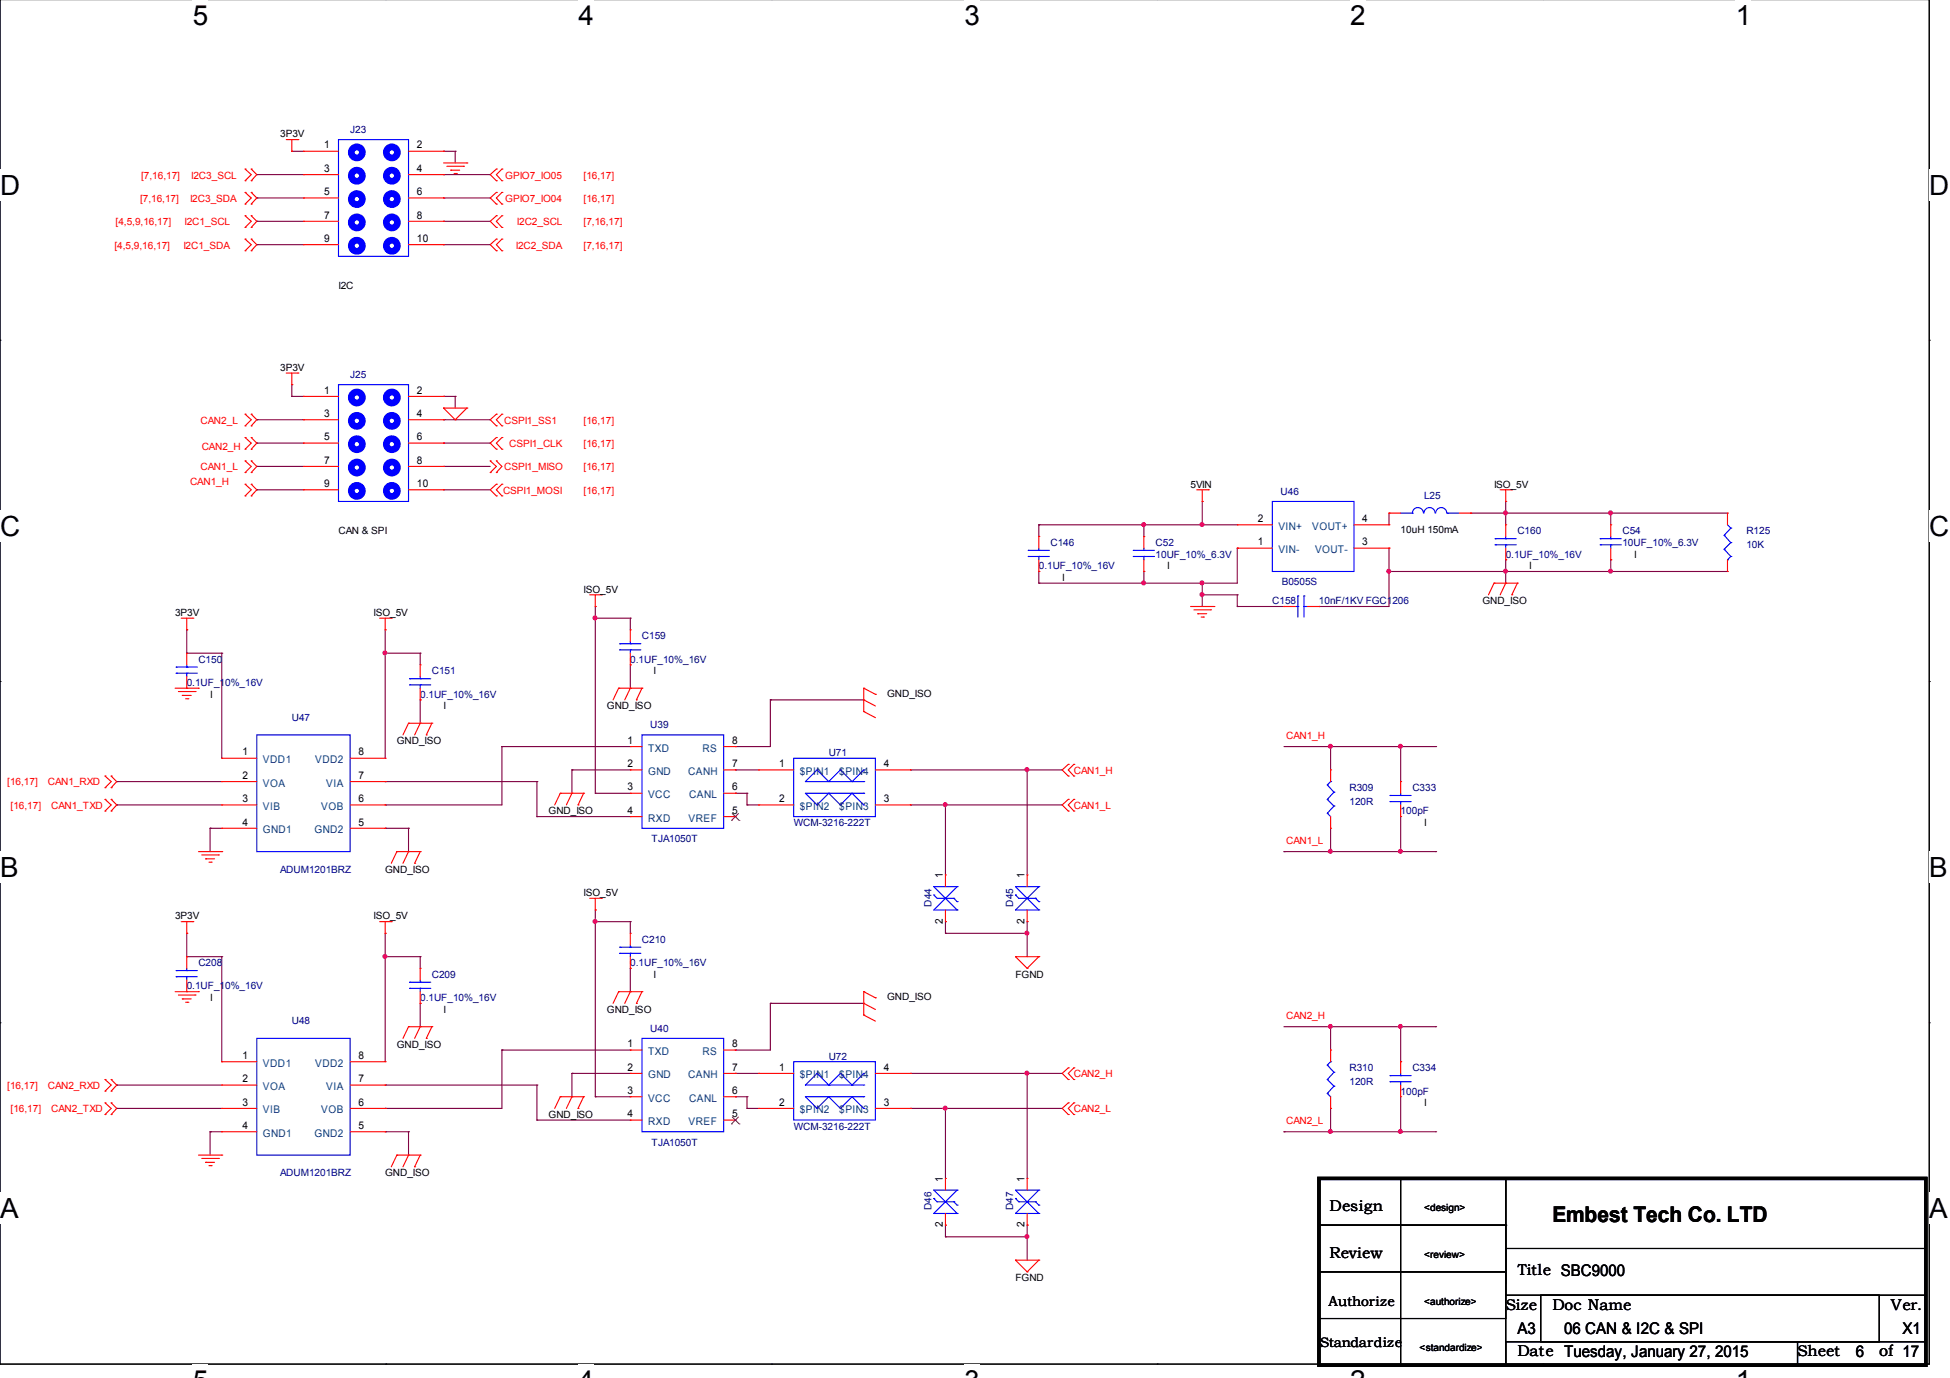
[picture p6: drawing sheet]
<svg xmlns="http://www.w3.org/2000/svg" width="297mm" height="210mm" viewBox="0 0 297 210" stroke-linecap="round" stroke-linejoin="round" font-family="sans-serif">
<path d="M0 -.1v207.9h293.9v-207.9" fill="none" stroke="#000" stroke-width=".17"/>
<g fill="#fff">
<path d="M29.4 -.1h2.3v4.8h-2.3z"/>
<path d="M29.4 207.8h2.3v2.2h-2.3z"/>
</g>
<path d="M58.8 207.8h.1" fill="none" stroke="#000" stroke-width=".17"/>
<g fill="#fff">
<path d="M88.1 -.1h2.3v4.8h-2.3z"/>
<path d="M88.1 207.8h2.3v2.2h-2.3z"/>
</g>
<path d="M117.5 207.8h.1" fill="none" stroke="#000" stroke-width=".17"/>
<g fill="#fff">
<path d="M146.9 -.1h2.3v4.8h-2.3z"/>
<path d="M146.9 207.8h2.3v2.2h-2.3z"/>
</g>
<path d="M176.3 207.8h.1" fill="none" stroke="#000" stroke-width=".17"/>
<g fill="#fff">
<path d="M205.7 -.1h2.2v4.8h-2.2z"/>
<path d="M205.7 207.8h2.2v2.2h-2.2z"/>
</g>
<path d="M235 207.8h.1" fill="none" stroke="#000" stroke-width=".17"/>
<g fill="#fff">
<path d="M264.4 -.1h2.3v4.8h-2.3z"/>
<path d="M264.4 207.8h2.3v2.2h-2.3z"/>
<path d="M0 25.8h3v4.8h-3z"/>
<path d="M293.9 25.8h2.9v4.8h-2.9z"/>
<path d="M0 77.7h3v4.8h-3z"/>
<path d="M293.9 77.7h2.9v4.8h-2.9z"/>
</g>
<path d="M0 51.8h.1M293.9 51.8h.1" fill="none" stroke="#000" stroke-width=".17"/>
<g fill="#fff">
<path d="M0 129.7h2.7v4.8h-2.7z"/>
<path d="M293.9 129.7h2.7v4.8h-2.7z"/>
</g>
<path d="M0 103.8h.1M293.9 103.8h.1" fill="none" stroke="#000" stroke-width=".17"/>
<g fill="#fff">
<path d="M0 181.7h2.7v4.8h-2.7z"/>
<path d="M293.9 181.7h2.7v4.8h-2.7z"/>
</g>
<path d="M0 155.8h.1M293.9 155.8h.1M200.9 179.5h28.5v7.1h-28.5zM213.4 179.5h16v28.5h-16zM200.9 186.6h28.5v7.1h-28.5zM200.9 193.7h28.5v7.1h-28.5zM229.4 190.2h64v7.1h-64zM229.4 186.6h.1M229.4 186.6v8.9M234.7 197.3h51.6v7.1h-51.6zM229.4 204.4h44.4v3.6h-44.4zM273.8 204.4h19.6v3.6h-19.6z" fill="none" stroke="#000" stroke-width=".17"/>
<g fill="none" stroke="#800040" stroke-width=".17">
<path d="M39.1 33.7h.1M39.1 37.3h.1M39.1 30.2h.1M39.1 26.6h.1M39.1 30.2h7.1M39.1 26.6h7.1M39.1 37.3h7.1M39.1 33.7h7.1M44.4 23h.1M44.4 23h1.8M67.6 30.2h.1M67.6 26.6h.1"/>
<path d="M67.6 37.3h.1M67.6 33.7h.1M67.6 23h.1M67.6 30.2h7.1M67.6 26.6h7.1M67.6 37.3h7.1M67.6 33.7h7.1M67.6 23h1.7M69.3 23h.1M69.3 23v1.8M44.4 58.6h.1M44.4 58.6v1.8"/>
<path d="M39.1 74.6h.1M39.1 63.9h.1M39.1 71h.1M39.1 67.5h.1M39.1 74.6h7.1M39.1 63.9h7.1M39.1 71h7.1M39.1 67.5h7.1M44.4 60.4h.1M44.4 60.4h1.8M67.6 60.4h.1M67.6 71h.1"/>
<path d="M67.6 67.5h.1M67.6 74.6h.1M67.6 63.9h.1M67.6 60.4h1.7M67.6 74.6h7.1M67.6 63.9h7.1M67.6 71h7.1M67.6 67.5h7.1M69.3 60.4h.1M69.3 60.4v1.8M158.2 79.9h.1M158.2 79.9v1.8"/>
<path d="M158.2 79.9h30.3M174.2 79.9h.1M174.2 79.9v1.8M183.1 76.4h.1M183.1 79.9h.1M183.1 76.4v3.5M211.6 78.2h.1M211.6 78.2v1.7M224 78.2h.1M224 78.2h39.1M229.4 78.2h.1M229.4 76.4h.1"/>
<path d="M229.4 76.4v3.5M245.4 78.2h.1M245.4 78.2v1.7M28.4 95.9h.1M28.4 99.5h.1M28.4 95.9v3.6M28.4 99.5h5.4M33.8 99.5h.1M33.8 99.5v16M58.7 95.9h.1M58.7 99.5h.1M58.7 95.9v19.6"/>
<path d="M58.7 99.5h5.3M64 99.5h.1M64 99.5v1.8M90.7 92.4h.1M90.7 94.2h.1M90.7 92.4v28.4M90.7 94.2h5.3M96 94.2h.1M96 94.2v1.7M158.2 88.8h.1M158.2 87.1h.1M158.2 87.1v1.7"/>
<path d="M174.2 88.8h.1M174.2 87.1h.1M174.2 87.1v1.7M183.1 90.6h.1M183.1 88.8h.1M183.1 88.8v3.6M183.1 90.6h5.4M188.5 92.4h.1M188.5 83.5h.1M188.5 90.6h.1M188.5 83.5v5.3h-30.3M188.5 92.4h7.1"/>
<path d="M188.5 90.6v1.8M200.9 92.4h.1M211.6 83.5h.1M211.6 87.1h.1M211.6 83.5v8.9h-10.7M211.6 87.1h51.5M229.4 87.1h.1M229.4 85.3h.1M229.4 85.3v3.5M245.4 85.3h.1M245.4 87.1h.1M245.4 85.3v1.8"/>
<path d="M17.8 119.1h.1M17.8 119.1h16M58.7 119.1h.1M58.7 119.1h23.1M64 106.6h.1M64 106.6v3.6M76.5 113.7h.1M76.5 113.7v8.9h-17.8M76.5 113.7h19.5M81.8 119.1h.1M81.8 119.1v5.3M87.1 117.3h.1"/>
<path d="M87.1 117.3h8.9M87.1 117.3v3.5M96 101.3h.1M96 101.3v3.5M112 113.7h.1M112 117.3h.1M112 117.3h3.6M117.3 106.6h.1M117.3 106.6v7.1h-5.3M117.3 106.6h14.3M138.7 117.3h.1M138.7 117.3h23.1"/>
<path d="M156.5 117.3h.1M156.5 117.3v16M195.6 113.7h23.1M202.7 113.7h.1M202.7 113.7v3.6M213.4 113.7h.1M213.4 113.7v5.4M218.7 113.7h.1M17.8 122.6h.1M17.8 122.6h16M32 126.2h.1M32 126.2h1.8"/>
<path d="M32 126.2v3.5M58.7 126.2h.1M58.7 122.6h.1M58.7 126.2h3.5M62.2 126.2h.1M62.2 126.2v3.5M81.8 124.4h.1M81.8 124.4h14.2M90.7 120.8h.1M90.7 138.6h.1M90.7 138.6v28.5M90.7 120.8h5.3"/>
<path d="M112 120.8h.1M112 120.8h1.8M113.8 122.6h.1M113.8 120.8h.1M113.8 122.6h1.8M113.8 120.8v1.8M138.7 122.6h.1M138.7 122.6h23.1M144 122.6h.1M144 122.6v10.7M195.6 129.7h.1M195.6 129.7h23.1"/>
<path d="M202.7 129.7h.1M202.7 126.2v3.5M213.4 129.7h.1M213.4 124.4v5.3M218.7 129.7h.1M28.4 142.2h.1M28.4 145.7h.1M28.4 142.2v3.5M28.4 145.7h5.4M33.8 145.7h.1M33.8 145.7v16M58.7 142.2h.1"/>
<path d="M58.7 145.7h.1M58.7 142.2v19.5M58.7 145.7h5.3M64 152.8h.1M64 145.7h.1M64 145.7v1.8M64 152.8v3.6M76.5 159.9h.1M76.5 159.9v8.9h-17.8M76.5 159.9h19.5M90.7 140.4h.1M90.7 140.4h5.3"/>
<path d="M96 147.5h.1M96 140.4h.1M96 140.4v1.8M96 147.5v3.6M112 159.9h.1M117.3 152.8h.1M117.3 152.8v7.1h-5.3M117.3 152.8h14.3M144 140.4h.1M144 142.2h.1M144 140.4v1.8M144 142.2h12.5"/>
<path d="M156.5 142.2h.1M156.5 140.4h.1M156.5 140.4v5.3M195.6 156.4h23.1M202.7 156.4h.1M202.7 156.4v3.5M213.4 156.4h.1M213.4 156.4v5.3M218.7 156.4h.1M17.8 165.3h.1M17.8 168.8h.1M17.8 165.3h16"/>
<path d="M17.8 168.8h16M32 172.4h.1M32 172.4v3.6M32 172.4h1.8M58.7 165.3h.1M58.7 172.4h.1M58.7 168.8h.1M58.7 165.3h23.1M58.7 172.4h3.5M62.2 172.4h.1M62.2 172.4v3.6M81.8 165.3h.1"/>
<path d="M81.8 170.6h.1M81.8 165.3v5.3M81.8 170.6h14.2M87.1 163.5h.1M87.1 163.5v3.6M87.1 163.5h8.9M90.7 167.1h.1M90.7 167.1h5.3M112 163.5h.1M112 167.1h.1M112 163.5h3.6M112 167.1h1.8"/>
<path d="M113.8 168.8h.1M113.8 167.1h.1M113.8 167.1v1.7M113.8 168.8h1.8M138.7 163.5h.1M138.7 168.8h.1M138.7 163.5h23.1M138.7 168.8h23.1M144 168.8h.1M144 168.8v10.7M156.5 163.5h.1M156.5 163.5v16"/>
<path d="M195.6 172.4h.1M195.6 172.4h23.1M202.7 172.4h.1M202.7 168.8v3.6M213.4 172.4h.1M213.4 161.7h.1M213.4 167.1v5.3M218.7 172.4h.1M144 186.6h.1M144 188.4h.1M144 186.6v1.8M144 188.4h12.5"/>
<path d="M156.5 188.4h.1M156.5 186.6h.1M156.5 186.6v5.4"/>
</g>
<g fill="#f0f" stroke="#f0f" stroke-width=".17">
<circle cx="174.2" cy="88.8" r=".3"/>
<circle cx="174.2" cy="79.9" r=".3"/>
<circle cx="183.1" cy="88.8" r=".3"/>
<circle cx="229.3" cy="87" r=".3"/>
<circle cx="211.5" cy="87" r=".3"/>
<circle cx="156.4" cy="117.2" r=".3"/>
<circle cx="58.6" cy="99.5" r=".3"/>
<circle cx="90.6" cy="94.1" r=".3"/>
<circle cx="144" cy="122.6" r=".3"/>
<circle cx="156.4" cy="142.1" r=".3"/>
<circle cx="183.1" cy="79.9" r=".3"/>
<circle cx="245.3" cy="78.1" r=".3"/>
<circle cx="183.1" cy="90.6" r=".3"/>
<circle cx="245.3" cy="87" r=".3"/>
<circle cx="156.4" cy="163.5" r=".3"/>
<circle cx="58.6" cy="145.7" r=".3"/>
<circle cx="90.6" cy="140.3" r=".3"/>
<circle cx="144" cy="168.8" r=".3"/>
<circle cx="156.4" cy="188.4" r=".3"/>
<circle cx="229.3" cy="78.1" r=".3"/>
<circle cx="202.7" cy="113.7" r=".3"/>
<circle cx="202.7" cy="129.7" r=".3"/>
<circle cx="213.3" cy="129.7" r=".3"/>
<circle cx="213.3" cy="113.7" r=".3"/>
<circle cx="213.3" cy="172.4" r=".3"/>
<circle cx="202.7" cy="156.4" r=".3"/>
<circle cx="202.7" cy="172.4" r=".3"/>
<circle cx="213.3" cy="156.4" r=".3"/>
</g>
<g fill="none" stroke="#f00" stroke-width=".17">
<path d="M37.3 34.6h.1M37.3 32.9h.1M37.3 38.2h.1M37.3 36.4h.1M37.3 31.1h.1M37.3 29.3h.1M37.3 27.5h.1M37.3 25.8h.1M37.3 32.9l1 .8-1 .9M37.3 36.4l1 .9-1 .9M37.3 29.3l1 .9-1 .9M37.3 25.8l1 .8-1 .9"/>
<path d="M38.3 32.9h.1M38.3 34.6h.1M38.3 36.4h.1M38.3 38.2h.1M38.3 29.3h.1M38.3 31.1h.1M38.3 25.8h.1M38.3 27.5h.1M38.3 32.9l.8 .8-.8 .9M38.3 36.4l.8 .9-.8 .9M38.3 29.3l.8 .9-.8 .9M38.3 25.8l.8 .8-.8 .9"/>
<path d="M43.6 21.3h1.8M44.4 23h.1M44.4 21.3v1.7M45.4 21.3h.1M46.2 23h.1M46.2 26.6h.1M46.2 30.2h.1M46.2 33.7h.1M46.2 37.3h.1M46.2 23h5.4M46.2 26.6h5.4M46.2 30.2h5.4"/>
<path d="M46.2 33.7h5.4M46.2 37.3h5.4M62.2 23h5.4M62.2 26.6h5.4M62.2 30.2h5.4M62.2 33.7h5.4M62.2 37.3h5.4M67.6 23h.1M67.6 26.6h.1M67.6 30.2h.1M67.6 33.7h.1M67.6 37.3h.1"/>
<path d="M67.6 24.8h3.5M68.1 25.3h2.5M68.7 25.9h.1M68.7 25.9h1.3M69.2 26.4h.3M69.5 26.4h.1M70.6 25.3h.1M71.1 24.8h.1M75.6 29.3h.1M75.6 31.1h.1M75.6 25.8h.1M75.6 27.5h.1"/>
<path d="M75.6 36.4h.1M75.6 38.2h.1M75.6 32.9h.1M75.6 34.6h.1M75.6 29.3l-.9 .9 .9 .9M75.6 25.8l-.9 .8 .9 .9M75.6 36.4l-.9 .9 .9 .9M75.6 32.9l-.9 .8 .9 .9M76.5 31.1h.1M76.5 29.3h.1M76.5 27.5h.1M76.5 25.8h.1"/>
<path d="M76.5 38.2h.1M76.5 36.4h.1M76.5 34.6h.1M76.5 32.9h.1M76.5 29.3l-.9 .9 .9 .9M76.5 25.8l-.9 .8 .9 .9M76.5 36.4l-.9 .9 .9 .9M76.5 32.9l-.9 .8 .9 .9M43.6 56.8h1.8M44.4 58.6h.1M44.4 56.8v1.8M45.4 56.8h.1"/>
<path d="M37.3 75.5h.1M37.3 73.8h.1M37.3 64.9h.1M37.3 63.1h.1M37.3 72h.1M37.3 70.2h.1M37.3 68.4h.1M37.3 66.6h.1M37.3 66.6l1 .9-1 .9M37.3 63.1l1 .8-1 1M37.3 73.8l1 .8-1 .9M37.3 70.2l1 .8-1 1"/>
<path d="M38.3 73.8h.1M38.3 75.5h.1M38.3 63.1h.1M38.3 64.9h.1M38.3 70.2h.1M38.3 72h.1M38.3 66.6h.1M38.3 68.4h.1M38.3 73.8l.8 .8-.8 .9M38.3 63.1l.8 .8-.8 1M38.3 70.2l.8 .8-.8 1M38.3 66.6l.8 .9-.8 .9"/>
<path d="M46.2 60.4h.1M46.2 63.9h.1M46.2 67.5h.1M46.2 71h.1M46.2 74.6h.1M46.2 74.6h5.4M46.2 60.4h5.4M46.2 63.9h5.4M46.2 67.5h5.4M46.2 71h5.4M62.2 74.6h5.4M62.2 60.4h5.4"/>
<path d="M62.2 63.9h5.4M62.2 67.5h5.4M62.2 71h5.4M67.6 62.2h.1M67.6 60.4h.1M67.6 63.9h.1M67.6 67.5h.1M67.6 71h.1M67.6 74.6h.1M67.6 62.2h3.5M67.6 62.2l1.7 1.7M69.3 63.9h.1"/>
<path d="M71.1 62.2h.1M71.1 62.2l-1.8 1.7M74.7 70.2h.1M74.7 72h.1M74.7 70.2l.9 .8-.9 1M75.6 70.2h.1M75.6 72h.1M75.6 73.8h.1M75.6 75.5h.1M75.6 66.6h.1M75.6 68.4h.1M75.6 63.1h.1"/>
<path d="M75.6 64.9h.1M75.6 70.2l.9 .8-.9 1M75.6 73.8l-.9 .8 .9 .9M75.6 66.6l-.9 .9 .9 .9M75.6 63.1l-.9 .8 .9 1M76.5 75.5h.1M76.5 73.8h.1M76.5 68.4h.1M76.5 66.6h.1M76.5 64.9h.1M76.5 63.1h.1M76.5 63.1l-.9 .8 .9 1"/>
<path d="M76.5 73.8l-.9 .8 .9 .9M76.5 66.6l-.9 .9 .9 .9M182.3 74.6h1.8M183.1 76.4h.1M183.1 74.6v1.8M184.1 74.6h.1M188.5 79.9h.1M188.5 79.9h5.3M206.2 79.9h5.4M211.6 79.9h.1M211.6 78.2h.1M211.6 78.2h1.8"/>
<path d="M222.2 78.2h1.8M224 78.2h.1M228.5 74.6h1.8M229.4 76.4h.1M229.4 79.9h.1M229.4 74.6v1.8M229.4 79.9v1.8M230.3 74.6h.1M245.4 79.9h.1M245.4 79.9v1.8M263.1 78.2h.1M263.1 78.2v1.7"/>
<path d="M27.6 94.2h1.8M28.4 95.9h.1M28.4 99.5h.1M28.4 94.2v1.7M28.4 99.5v1.8M29.4 94.2h.1M57.8 94.2h1.8M58.7 95.9h.1M58.7 94.2v1.7M59.6 94.2h.1M89.8 90.6h1.8M90.7 92.4h.1"/>
<path d="M90.7 90.6v1.8M91.6 90.6h.1M96 95.9h.1M96 95.9v1.8M96 99.5v1.8M158.2 81.7h.1M158.2 87.1h.1M158.2 81.7v1.8M158.2 85.3v1.8M174.2 81.7h.1M174.2 87.1h.1M174.2 81.7v1.8"/>
<path d="M174.2 85.3v1.8M181.4 92.4h3.5M181.9 92.9h2.5M182.5 93.5h.1M182.5 93.5h1.3M183 94h.3M183.3 94h.1M184.4 92.9h.1M184.9 92.4h.1M188.5 83.5h.1M188.5 83.5h5.3M195.6 92.4h.1"/>
<path d="M195.6 92.4h1.8M199.1 92.4h1.8M200.9 92.4h.1M206.2 83.5h5.4M211.6 83.5h.1M227.6 88.8h.1M227.6 88.8l-.9 1.8M227.6 88.8h3.5M229.4 88.8h.1M229.4 85.3h.1M229.4 88.8l-.9 1.8M229.4 83.5v1.8"/>
<path d="M230.3 90.6h.1M231.1 88.8h.1M231.1 88.8l-.8 1.8M245.4 85.3h.1M245.4 83.5v1.8M263.1 87.1h.1M263.1 85.3v1.8M16 120h.1M16 118.2h.1M16 118.2l.9 .9-.9 .9M16.9 118.2h.1M16.9 120h.1"/>
<path d="M16.9 118.2l.9 .9-.9 .9M26.7 104.8h3.5M27.2 105.3h2.5M27.8 105.9h.1M27.8 105.9h1.3M28.3 106.4h.3M28.4 104.8h.1M28.4 103.1v1.7M28.6 106.4h.1M29.7 105.3h.1M30.2 104.8h.1M33.8 115.5h.1"/>
<path d="M33.8 119.1h.1M33.8 115.5h5.3M33.8 119.1h5.3M53.3 115.5h5.4M53.3 119.1h5.4M58.7 115.5h.1M58.7 119.1h.1M62.2 110.2h.1M62.2 110.2l-.8 1.7M62.2 110.2h3.6M64 110.2h.1M64 101.3h.1"/>
<path d="M64 106.6h.1M64 110.2l-.8 1.7M64 101.3v1.8M64 104.8v1.8M64.9 111.9h.1M65.8 110.2h.1M65.8 110.2l-.9 1.7M94.2 104.8h.1M94.2 104.8h3.6M94.2 104.8l-.8 1.8M96 104.8h.1M96 101.3h.1"/>
<path d="M96 117.3h.1M96 113.7h.1M96 104.8l-.8 1.8M96 117.3h1.8M96 113.7h1.8M96.9 106.6h.1M97.8 104.8h.1M97.8 104.8l-.9 1.8M110.2 117.3h1.8M110.2 113.7h1.8M112 113.7h.1M112 117.3h.1"/>
<path d="M115.6 117.3h.1M115.6 117.3h5.3M131.6 108.4h.1M131.6 104.8h.1M131.6 106.6h.1M131.6 108.4l1.7 .9M131.6 104.8v3.6M131.6 104.8l1.7 1M131.6 106.6l1.7 .9M133.3 105.8h.1M133.3 117.3h5.4M138.7 117.3h.1"/>
<path d="M162.7 116.4h.1M162.7 118.2h.1M162.7 116.4l-.9 .9 .9 .9M163.6 118.2h.1M163.6 116.4h.1M163.6 116.4l-.9 .9 .9 .9M202.7 117.3h.1M202.7 117.3v1.8M213.4 119.1h.1M213.4 119.1v1.7M16 123.5h.1M16 121.8h.1"/>
<path d="M16 121.8l.9 .8-.9 .9M16.9 121.8h.1M16.9 123.5h.1M16.9 121.8l.9 .8-.9 .9M30.2 129.7h3.6M30.7 130.2h2.6M31.3 130.8h.1M31.3 130.8h1.4M31.8 131.3h.4M32.2 131.3h.1M33.3 130.2h.1M33.8 129.7h.1"/>
<path d="M33.8 122.6h.1M33.8 126.2h.1M33.8 122.6h5.3M33.8 126.2h5.3M53.3 122.6h5.4M53.3 126.2h5.4M58.7 122.6h.1M58.7 126.2h.1M60.5 129.7h.1M60.5 129.7l-.9 1.8M60.5 129.7h3.5M62.2 129.7h.1"/>
<path d="M62.2 129.7l-.8 1.8M63.2 131.5h.1M64 129.7h.1M64 129.7l-.8 1.8M85.3 120.8h.1M85.3 120.8l-.8 1.8M85.3 120.8h3.6M87.1 120.8h.1M87.1 120.8l-.8 1.8M88.1 122.6h.1M88.9 120.8h.1M88.9 120.8l-.8 1.8"/>
<path d="M89.8 136.8h1.8M90.7 138.6h.1M90.7 136.8v1.8M91.6 136.8h.1M96 124.4h.1M96 120.8h.1M96 120.8h1.8M96 124.4h1.8M110.2 120.8h1.8M110.2 124.4h1.8M112 120.8h.1M112 124.4h.1"/>
<path d="M115.6 122.6h.1M115.6 122.6h5.3M133.3 122.6h5.4M138.7 122.6h.1M144 133.3h.1M144 133.3v1.8M144 138.6v1.8M156.5 133.3h.1M156.5 133.3v1.8M156.5 138.6v1.8M162.7 121.8h.1M162.7 123.5h.1"/>
<path d="M162.7 121.8l-.9 .8 .9 .9M163.6 123.5h.1M163.6 121.8h.1M163.6 121.8l-.9 .8 .9 .9M202.7 126.2h.1M202.7 124.4v1.8M213.4 124.4h.1M213.4 122.6v1.8M26.7 151.1h3.5M27.2 151.6h2.5M27.6 140.4h1.8M27.8 152.2h.1"/>
<path d="M27.8 152.2h1.3M28.3 152.7h.3M28.4 142.2h.1M28.4 145.7h.1M28.4 151.1h.1M28.4 140.4v1.8M28.4 145.7v1.8M28.4 149.3v1.8M28.6 152.7h.1M29.4 140.4h.1M29.7 151.6h.1M30.2 151.1h.1"/>
<path d="M57.8 140.4h1.8M58.7 142.2h.1M58.7 140.4v1.8M59.6 140.4h.1M62.2 156.4h.1M62.2 156.4l-.8 1.8M62.2 156.4h3.6M64 156.4h.1M64 147.5h.1M64 152.8h.1M64 156.4l-.8 1.8M64 147.5v1.8"/>
<path d="M64 151.1v1.7M64.9 158.2h.1M65.8 156.4h.1M65.8 156.4l-.9 1.8M94.2 151.1h.1M94.2 151.1h3.6M94.2 151.1l-.8 1.7M96 151.1h.1M96 142.2h.1M96 147.5h.1M96 159.9h.1M96 151.1l-.8 1.7"/>
<path d="M96 142.2v1.7M96 145.7v1.8M96 159.9h1.8M96.9 152.8h.1M97.8 151.1h.1M97.8 151.1l-.9 1.7M110.2 159.9h1.8M112 159.9h.1M131.6 154.6h.1M131.6 151.1h.1M131.6 152.8h.1M131.6 151.1v3.5"/>
<path d="M131.6 154.6l1.7 .9M131.6 151.1l1.7 .9M131.6 152.8l1.7 1M133.3 152h.1M144 140.4h.1M154.7 145.7h.1M154.7 145.7h3.5M154.7 145.7l1.8 1.8M156.5 147.5h.1M156.5 140.4h.1M158.2 145.7h.1M158.2 145.7l-1.7 1.8"/>
<path d="M202.7 159.9h.1M202.7 159.9v1.8M16 169.8h.1M16 168h.1M16 166.2h.1M16 164.4h.1M16 168l.9 .8-.9 1M16 164.4l.9 .9-.9 .9M16.9 168h.1M16.9 169.8h.1M16.9 164.4h.1M16.9 166.2h.1"/>
<path d="M16.9 168l.9 .8-.9 1M16.9 164.4l.9 .9-.9 .9M30.2 176h3.6M30.7 176.5h2.6M31.3 177.1h.1M31.3 177.1h1.4M31.8 177.6h.4M32.2 177.6h.1M33.3 176.5h.1M33.8 176h.1M33.8 161.7h.1M33.8 165.3h.1"/>
<path d="M33.8 168.8h.1M33.8 172.4h.1M33.8 168.8h5.3M33.8 161.7h5.3M33.8 165.3h5.3M33.8 172.4h5.3M53.3 168.8h5.4M53.3 161.7h5.4M53.3 165.3h5.4M53.3 172.4h5.4M58.7 161.7h.1M58.7 165.3h.1"/>
<path d="M58.7 168.8h.1M58.7 172.4h.1M60.5 176h.1M60.5 176l-.9 1.7M60.5 176h3.5M62.2 176h.1M62.2 176l-.8 1.7M63.2 177.7h.1M64 176h.1M64 176l-.8 1.7M85.3 167.1h.1M85.3 167.1l-.8 1.7"/>
<path d="M85.3 167.1h3.6M87.1 167.1h.1M87.1 167.1l-.8 1.7M88.1 168.8h.1M88.9 167.1h.1M88.9 167.1l-.8 1.7M96 170.6h.1M96 167.1h.1M96 163.5h.1M96 167.1h1.8M96 163.5h1.8M96 170.6h1.8"/>
<path d="M110.2 167.1h1.8M110.2 163.5h1.8M110.2 170.6h1.8M112 163.5h.1M112 167.1h.1M112 170.6h.1M115.6 163.5h.1M115.6 168.8h.1M115.6 163.5h5.3M115.6 168.8h5.3M133.3 163.5h5.4M133.3 168.8h5.4"/>
<path d="M138.7 163.5h.1M138.7 168.8h.1M144 179.5h.1M144 179.5v1.8M156.5 179.5h.1M156.5 179.5v1.8M162.7 162.7h.1M162.7 164.4h.1M162.7 168h.1M162.7 169.8h.1M162.7 162.7l-.9 .8 .9 .9M162.7 168l-.9 .8 .9 1"/>
<path d="M163.6 164.4h.1M163.6 162.7h.1M163.6 169.8h.1M163.6 168h.1M163.6 162.7l-.9 .8 .9 .9M163.6 168l-.9 .8 .9 1M202.7 168.8h.1M202.7 167.1v1.7M213.4 161.7h.1M213.4 167.1h.1M213.4 161.7v1.8M213.4 165.3v1.8"/>
<path d="M144 186.6h.1M144 184.8v1.8M154.7 192h.1M154.7 192h3.5M154.7 192l1.8 1.7M156.5 193.7h.1M156.5 186.6h.1M156.5 184.8v1.8M158.2 192h.1M158.2 192l-1.7 1.7"/>
</g>
<path d="M200.9 179.5h92.5v28.5h-92.5z" fill="none" stroke="#000" stroke-width=".51"/>
<g fill="none" stroke="#00f" stroke-width=".17">
<path d="M51.6 21.3h10.6v17.7h-10.6zM51.6 58.6h10.6v17.8h-10.6zM193.8 76.4h12.4v10.7h-12.4zM213.4 78.2h1.7M215.1 78.2a.85 .85 0 0 1 .9-.9 .85 .85 0 0 1 .8 .9M215.1 78.2h.1M216.9 78.2a.85 .85 0 0 1 .9-.9 .85 .85 0 0 1 .8 .9M218.7 78.2a.85 .85 0 0 1 .8-.9 .85 .85 0 0 1 .9 .9M220.5 78.2h.1M220.5 78.2h1.7M263.1 79.9l.6 .5M94.4 99h.1"/>
<path d="M94.4 98.1h.1M94.4 99h3.2M94.4 98.1h3.2M96 98.1h.1M96 99h.1M96 97.7v.4M96 99v.5M156.6 84.8h.1M156.6 83.8h.1M156.6 84.8h3.3M156.6 83.8h3.3M158.2 83.8h.1"/>
<path d="M158.2 84.8h.1M158.2 83.5v.3M158.2 84.8v.5M172.6 84.8h.1M172.6 83.8h.1M172.6 84.8h3.3M172.6 83.8h3.3M174.2 83.8h.1M174.2 84.8h.1M174.2 83.5v.3M174.2 84.8v.5M197.4 92.4h.3"/>
<path d="M197.7 92.4h.1M197.7 90.8h.1M197.7 90.8v3.2M198.6 90.8h.1M198.6 92.4h.1M198.6 92.4h.5M198.6 90.8v3.2M227.8 83h.1M227.8 82.1h.1M227.8 83h3.2M227.8 82.1h3.2M229.4 82.1h.1"/>
<path d="M229.4 83h.1M229.4 81.7v.4M229.4 83v.5M243.8 83h.1M243.8 82.1h.1M243.8 83h3.2M243.8 82.1h3.2M245.4 82.1h.1M245.4 83h.1M245.4 81.7v.4M245.4 83v.5M262.6 81.5h.1"/>
<path d="M262.6 83.7h.1M262.6 81.5l1.1 1.1M262.6 83.7l1.1 1.1M263.1 85.3h.1M263.7 80.4h.1M263.7 82.6h.1M263.7 84.8h.1M263.7 80.4l-1.1 1.1M263.7 82.6l-1.1 1.1M263.7 84.8l-.6 .5M26.8 102.5h.1M26.8 101.6h.1"/>
<path d="M26.8 102.5h3.3M26.8 101.6h3.3M28.4 101.6h.1M28.4 102.5h.1M28.4 101.3v.3M28.4 102.5v.6M39.1 111.9h14.2v17.8h-14.2zM62.4 104.3h.1M62.4 103.4h.1M62.4 104.3h3.2M62.4 103.4h3.2M64 103.4h.1"/>
<path d="M64 104.3h.1M64 103.1v.3M64 104.3v.5M97.8 111.9h12.4v14.3h-12.4zM120.9 115.5h12.4v8.9h-12.4zM124.5 117.3h.1M124.5 117.3l-1.8 1.8h8.9M124.5 117.3l1.7 1.8M126.2 119.1h.1M128 117.3h.1M128 117.3l-1.8 1.8M128 117.3l1.8 1.8"/>
<path d="M129.8 119.1h.1M131.6 119.1h.1M131.6 117.3h.1M131.6 117.3l-1.8 1.8M202.2 119.6h.1M202.2 119.6l1 1.1M202.7 119.1h.1M202.7 119.1l-.5 .5M124.5 122.6h.1M126.2 120.8h.1M126.2 120.8l-1.7 1.8M126.2 120.8l1.8 1.8"/>
<path d="M128 122.6h.1M129.8 120.8h.1M129.8 120.8l-1.8 1.8M129.8 120.8l1.8 1.8M131.6 120.8h.1M131.6 122.6h.1M131.6 120.8h-8.9l1.8 1.8M142.2 136.3h.1M142.2 136.3l.5 .5h2.6M144 136.8h.1M145.3 136.8h.1M145.3 136.8l.5 .5"/>
<path d="M145.8 135.1h.1M145.8 137.3h.1M145.8 138.6h.1M145.8 135.1h-3.6l3.6 3.5M145.8 135.1l-3.6 3.5h3.6M154.7 136.3h.1M154.7 136.3l.5 .5h2.5M156.5 136.8h.1M157.7 136.8h.1M157.7 136.8l.5 .5M158.2 135.1h.1M158.2 137.3h.1"/>
<path d="M158.2 138.6h.1M158.2 135.1h-3.5l3.5 3.5M158.2 135.1l-3.5 3.5h3.5M202.2 123.9h.1M202.2 121.8h.1M202.2 123.9l.5 .5M202.2 121.8l1 1M203.2 122.8h.1M203.2 120.7h.1M203.2 122.8l-1 1.1M203.2 120.7l-1 1.1M211.8 122.1h.1"/>
<path d="M211.8 121.2h.1M211.8 122.1h3.2M211.8 121.2h3.2M213.4 121.2h.1M213.4 122.1h.1M213.4 120.8v.4M213.4 122.1v.5M26.8 148.8h.1M26.8 147.8h.1M26.8 148.8h3.3M26.8 147.8h3.3M28.4 147.8h.1"/>
<path d="M28.4 148.8h.1M28.4 147.5v.3M28.4 148.8v.5M39.1 158.2h14.2v17.8h-14.2zM62.4 150.6h.1M62.4 149.6h.1M62.4 150.6h3.2M62.4 149.6h3.2M64 149.6h.1M64 150.6h.1M64 149.3v.3M64 150.6v.5"/>
<path d="M94.4 145.2h.1M94.4 144.3h.1M94.4 145.2h3.2M94.4 144.3h3.2M96 144.3h.1M96 145.2h.1M96 143.9v.4M96 145.2v.5M97.8 158.2h12.4v14.2h-12.4zM120.9 161.7h12.4v8.9h-12.4zM124.5 163.5h.1M124.5 168.8h.1"/>
<path d="M124.5 163.5l1.7 1.8M124.5 163.5l-1.8 1.8h8.9M126.2 165.3h.1M126.2 167.1h.1M126.2 167.1l-1.7 1.7M126.2 167.1l1.8 1.7M128 163.5h.1M128 168.8h.1M128 163.5l-1.8 1.8M128 163.5l1.8 1.8M129.8 165.3h.1M129.8 167.1h.1"/>
<path d="M129.8 167.1l-1.8 1.7M129.8 167.1l1.8 1.7M131.6 165.3h.1M131.6 167.1h.1M131.6 163.5h.1M131.6 168.8h.1M131.6 167.1h-8.9l1.8 1.7M131.6 163.5l-1.8 1.8M202.2 166.6h.1M202.2 164.4h.1M202.2 162.2h.1M202.2 166.6l.5 .5"/>
<path d="M202.2 164.4l1 1.1M202.2 162.2l1 1.1M202.7 161.7h.1M202.7 161.7l-.5 .5M203.2 165.5h.1M203.2 163.3h.1M203.2 165.5l-1 1.1M203.2 163.3l-1 1.1M211.8 164.8h.1M211.8 163.8h.1M211.8 164.8h3.2M211.8 163.8h3.2"/>
<path d="M213.4 163.8h.1M213.4 164.8h.1M213.4 163.5v.3M213.4 164.8v.5M142.2 182.6h.1M142.2 182.6l.5 .5h2.6M144 183.1h.1M144 183.1l1.8 1.7M145.3 183.1h.1M145.3 183.1l.5 .5M145.8 181.3h.1M145.8 183.6h.1"/>
<path d="M145.8 184.8h.1M145.8 181.3h-3.6l1.8 1.8M145.8 181.3l-3.6 3.5h3.6M154.7 182.6h.1M154.7 182.6l.5 .5h2.5M156.5 183.1h.1M157.7 183.1h.1M157.7 183.1l.5 .5M158.2 181.3h.1M158.2 183.6h.1M158.2 184.8h.1M158.2 181.3h-3.5l3.5 3.5"/>
<path d="M158.2 181.3l-3.5 3.5h3.5"/>
</g>
<g fill="none" stroke="#00f" stroke-width="1">
<circle cx="54.4" cy="26.8" r=".85"/>
<circle cx="54.4" cy="37.4" r=".85"/>
<circle cx="54.4" cy="30.3" r=".85"/>
<circle cx="54.4" cy="23.2" r=".85"/>
<circle cx="54.4" cy="33.9" r=".85"/>
<circle cx="59.7" cy="26.8" r=".85"/>
<circle cx="59.7" cy="37.4" r=".85"/>
<circle cx="59.7" cy="30.3" r=".85"/>
<circle cx="59.7" cy="23.2" r=".85"/>
<circle cx="59.7" cy="33.9" r=".85"/>
<circle cx="54.4" cy="60.6" r=".85"/>
<circle cx="54.4" cy="67.7" r=".85"/>
<circle cx="54.4" cy="64.1" r=".85"/>
<circle cx="54.4" cy="71.2" r=".85"/>
<circle cx="54.4" cy="74.8" r=".85"/>
<circle cx="59.7" cy="60.6" r=".85"/>
<circle cx="59.7" cy="67.7" r=".85"/>
<circle cx="59.7" cy="71.2" r=".85"/>
<circle cx="59.7" cy="64.1" r=".85"/>
<circle cx="59.7" cy="74.8" r=".85"/>
</g>
<path d="M111.4 125h.1M111.5 123.9l1.1 1.1M112.5 123.9l-1.1 1.1M112.6 125h.1M111.4 171.2h.1M111.5 170.1l1.1 1.1M112.5 170.1l-1.1 1.1M112.6 171.2h.1" fill="none" stroke="#804000" stroke-width=".15"/>
<g font-size="4.2">
<text x="29.4" y="3.8">5</text>
<text x="88.1" y="3.8">4</text>
<text x="146.9" y="3.8">3</text>
<text x="205.7" y="3.8">2</text>
<text x="264.4" y="3.8">1</text>
<text x="0" y="29.7">D</text>
<text x="293.9" y="29.7">D</text>
<text x="0" y="81.6">C</text>
<text x="293.9" y="81.6">C</text>
<text x="0" y="133.6">B</text>
<text x="293.9" y="133.6">B</text>
<text x="0" y="185.6">A</text>
<text x="293.9" y="185.6">A</text>
</g>
<text font-size="3.3" x="236.5" y="186.1">Embest Tech Co. LTD</text>
<g font-size="2.5">
<text x="231.1" y="203.1">A3</text>
<text x="238.3" y="203.1">06 CAN &amp; I2C &amp; SPI</text>
<text x="289.8" y="203.1">X1</text>
<text x="282.7" y="206.7">6</text>
<text x="286.3" y="206.6">of 17</text>
</g>
<g font-size="2.4">
<text x="202.5" y="184.4">Design</text>
<text x="202.5" y="191.7">Review</text>
<text x="231.1" y="194.2">Title SBC9000</text>
<text x="229.4" y="199.5">Size</text>
<text x="236.5" y="199.5">Doc Name</text>
<text x="288" y="199.5">Ver.</text>
<text x="231.1" y="206.6">Date Tuesday, January 27, 2015</text>
<text x="273.8" y="206.6">Sheet</text>
</g>
<g font-size="2.1">
<text x="202.4" y="198.9">Authorize</text>
<text x="201.1" y="205.2">Standardize</text>
</g>
<g font-size="1.6">
<text x="49.4" y="22.6">1</text>
<text x="63.5" y="22.6">2</text>
<text x="49.4" y="26.2">3</text>
<text x="49.4" y="29.7">5</text>
<text x="63.5" y="26.2">4</text>
<text x="63.5" y="29.7">6</text>
<text x="49.4" y="33.3">7</text>
<text x="63.5" y="33.3">8</text>
<text x="49.4" y="36.8">9</text>
<text x="63.5" y="36.8">10</text>
<text x="49.4" y="60">1</text>
<text x="63.5" y="60">2</text>
<text x="49.4" y="63.5">3</text>
<text x="63.5" y="63.5">4</text>
<text x="49.4" y="67.1">5</text>
<text x="49.4" y="70.6">7</text>
<text x="63.5" y="67.1">6</text>
<text x="63.5" y="70.6">8</text>
<text x="49.4" y="74.2">9</text>
<text x="63.5" y="74.2">10</text>
<text x="191.6" y="79.5">2</text>
<text x="191.6" y="83.1">1</text>
<text x="207.5" y="83.1">3</text>
<text x="207.5" y="79.5">4</text>
<text x="95.6" y="113.3">1</text>
<text x="111.5" y="113.3">8</text>
<text x="36.9" y="115.1">1</text>
<text x="36.9" y="118.6">2</text>
<text x="54.6" y="115.1">8</text>
<text x="54.6" y="118.6">7</text>
<text x="95.6" y="116.9">2</text>
<text x="111.5" y="116.9">7</text>
<text x="118.7" y="116.9">1</text>
<text x="134.6" y="116.9">4</text>
<text x="36.9" y="122.2">3</text>
<text x="36.9" y="125.7">4</text>
<text x="54.6" y="122.2">6</text>
<text x="54.6" y="125.7">5</text>
<text x="95.6" y="124">4</text>
<text x="95.6" y="120.4">3</text>
<text x="111.5" y="120.4">6</text>
<text x="111.5" y="124">5</text>
<text x="118.7" y="122.2">2</text>
<text x="134.6" y="122.2">3</text>
<text x="143.6" y="133.8" transform="rotate(-90 143.6 133.8)">1</text>
<text x="156" y="133.8" transform="rotate(-90 156 133.8)">1</text>
<text x="143.6" y="140.7" transform="rotate(-90 143.6 140.7)">2</text>
<text x="156" y="140.7" transform="rotate(-90 156 140.7)">2</text>
<text x="36.9" y="161.3">1</text>
<text x="54.6" y="161.3">8</text>
<text x="95.6" y="159.5">1</text>
<text x="111.5" y="159.5">8</text>
<text x="36.9" y="164.9">2</text>
<text x="54.6" y="164.9">7</text>
<text x="95.6" y="166.6">3</text>
<text x="95.6" y="163.1">2</text>
<text x="111.5" y="163.1">7</text>
<text x="111.5" y="166.6">6</text>
<text x="118.7" y="163.1">1</text>
<text x="134.6" y="163.1">4</text>
<text x="36.9" y="168.4">3</text>
<text x="36.9" y="172">4</text>
<text x="54.6" y="168.4">6</text>
<text x="54.6" y="172">5</text>
<text x="95.6" y="170.2">4</text>
<text x="111.5" y="170.2">5</text>
<text x="118.7" y="168.4">2</text>
<text x="134.6" y="168.4">3</text>
<text x="143.6" y="180" transform="rotate(-90 143.6 180)">1</text>
<text x="156" y="180" transform="rotate(-90 156 180)">1</text>
<text x="143.6" y="187" transform="rotate(-90 143.6 187)">2</text>
<text x="156" y="187" transform="rotate(-90 156 187)">2</text>
</g>
<g font-size="1.6" fill="#004080">
<text x="194.7" y="80.7">VIN+</text>
<text x="199.9" y="80.7">VOUT+</text>
<text x="194.7" y="84.3">VIN-</text>
<text x="200.3" y="84.3">VOUT-</text>
<text x="40" y="116.3">VDD1</text>
<text x="40" y="119.8">VOA</text>
<text x="48" y="116.3">VDD2</text>
<text x="49.7" y="119.8">VIA</text>
<text x="98.7" y="118">GND</text>
<text x="98.7" y="114.5">TXD</text>
<text x="104.8" y="118">CANH</text>
<text x="107" y="114.5">RS</text>
<text x="121.8" y="118">$PIN1</text>
<text x="127.8" y="118">$PIN4</text>
<text x="40" y="123.4">VIB</text>
<text x="48.9" y="123.4">VOB</text>
<text x="98.7" y="125.2">RXD</text>
<text x="98.7" y="121.6">VCC</text>
<text x="104.9" y="125.2">VREF</text>
<text x="105" y="121.6">CANL</text>
<text x="121.8" y="123.4">$PIN2</text>
<text x="127.8" y="123.4">$PIN3</text>
<text x="40" y="126.9">GND1</text>
<text x="47.9" y="126.9">GND2</text>
<text x="98.7" y="160.7">TXD</text>
<text x="107" y="160.7">RS</text>
<text x="40" y="162.5">VDD1</text>
<text x="40" y="166">VOA</text>
<text x="48" y="162.5">VDD2</text>
<text x="49.7" y="166">VIA</text>
<text x="98.7" y="167.8">VCC</text>
<text x="98.7" y="164.3">GND</text>
<text x="104.8" y="164.3">CANH</text>
<text x="105" y="167.8">CANL</text>
<text x="121.8" y="164.3">$PIN1</text>
<text x="127.8" y="164.3">$PIN4</text>
<text x="40" y="169.6">VIB</text>
<text x="40" y="173.2">GND1</text>
<text x="47.9" y="173.2">GND2</text>
<text x="48.9" y="169.6">VOB</text>
<text x="98.7" y="171.4">RXD</text>
<text x="104.9" y="171.4">VREF</text>
<text x="121.8" y="169.6">$PIN2</text>
<text x="127.8" y="169.6">$PIN3</text>
</g>
<g font-size="1.5">
<text x="42.7" y="20.9">3P3V</text>
<text x="51.6" y="44">I2C</text>
<text x="42.7" y="56.5">3P3V</text>
<text x="181.4" y="74.3">5VIN</text>
<text x="227.6" y="74.3">ISO_5V</text>
<text x="51.6" y="81.4">CAN &amp; SPI</text>
<text x="213.4" y="81.2">10uH 150mA</text>
<text x="161.8" y="88.5">I</text>
<text x="177.8" y="86.7">I</text>
<text x="232.9" y="86.7">I</text>
<text x="248.9" y="84.9">I</text>
<text x="26.7" y="93.8">3P3V</text>
<text x="56.9" y="93.8">ISO_5V</text>
<text x="88.9" y="90.3">ISO_5V</text>
<text x="225.8" y="92">GND_ISO</text>
<text x="32" y="106.3">I</text>
<text x="99.6" y="102.7">I</text>
<text x="135.1" y="106.1">GND_ISO</text>
<text x="60.5" y="113.4">GND_ISO</text>
<text x="67.6" y="108">I</text>
<text x="92.5" y="108">GND_ISO</text>
<text x="83.6" y="124.1">GND_ISO</text>
<text x="216.9" y="125.8">I</text>
<text x="58.7" y="132.9">GND_ISO</text>
<text x="88.9" y="136.5">ISO_5V</text>
<text x="26.7" y="140.1">3P3V</text>
<text x="56.9" y="140.1">ISO_5V</text>
<text x="99.6" y="148.9">I</text>
<text x="154.7" y="148.9">FGND</text>
<text x="32" y="152.5">I</text>
<text x="67.6" y="154.3">I</text>
<text x="92.5" y="154.3">GND_ISO</text>
<text x="135.1" y="152.3">GND_ISO</text>
<text x="60.5" y="159.6">GND_ISO</text>
<text x="83.6" y="170.3">GND_ISO</text>
<text x="216.9" y="168.5">I</text>
<text x="58.7" y="179.2">GND_ISO</text>
<text x="216.9" y="184.5">&lt;design&gt;</text>
<text x="216.9" y="191.6">&lt;review&gt;</text>
<text x="154.7" y="195.2">FGND</text>
<text x="216.9" y="198.7">&lt;authorize&gt;</text>
<text x="216.2" y="205.8">&lt;standardize&gt;</text>
</g>
<g font-size="1.5" fill="#000080">
<text x="53.3" y="20.2">J23</text>
<text x="53.3" y="57.6">J25</text>
<text x="195.1" y="75.4">U46</text>
<text x="216.9" y="76">L25</text>
<text x="160" y="83.2">C146</text>
<text x="176" y="83.2">C52</text>
<text x="231.1" y="81.4">C160</text>
<text x="247.1" y="81.4">C54</text>
<text x="247.1" y="83.2">10UF_10%_6.3V</text>
<text x="266" y="81.4">R125</text>
<text x="266" y="83.5">10K</text>
<text x="158.2" y="86.7">0.1UF_10%_16V</text>
<text x="176" y="84.9">10UF_10%_6.3V</text>
<text x="195.2" y="89.2">B0505S</text>
<text x="229.4" y="84.9">0.1UF_10%_16V</text>
<text x="193.8" y="92">C158</text>
<text x="200.9" y="92">10nF/1KV FGC1206</text>
<text x="30.2" y="100.9">C150</text>
<text x="96" y="100.9">0.1UF_10%_16V</text>
<text x="97.8" y="97.4">C159</text>
<text x="28.4" y="104.5">0.1UF_10%_16V</text>
<text x="64" y="106.3">0.1UF_10%_16V</text>
<text x="65.8" y="102.7">C151</text>
<text x="44.4" y="109.8">U47</text>
<text x="99.1" y="110.9">U39</text>
<text x="126.2" y="115.2">U71</text>
<text x="120.9" y="125.8">WCM-3216-222T</text>
<text x="205.6" y="120.5">R309</text>
<text x="205.6" y="122.6">120R</text>
<text x="213.4" y="124.1">100pF</text>
<text x="215.1" y="120.5">C333</text>
<text x="99.2" y="128.3">TJA1050T</text>
<text x="42.7" y="132.9">ADUM1201BRZ</text>
<text x="97.8" y="143.6">C210</text>
<text x="141.9" y="138.1" transform="rotate(-90 141.9 138.1)">D44</text>
<text x="154.3" y="138.1" transform="rotate(-90 154.3 138.1)">D45</text>
<text x="30.2" y="147.2">C208</text>
<text x="65.8" y="148.9">C209</text>
<text x="96" y="147.2">0.1UF_10%_16V</text>
<text x="28.4" y="150.7">0.1UF_10%_16V</text>
<text x="64" y="152.5">0.1UF_10%_16V</text>
<text x="44.4" y="156.1">U48</text>
<text x="99.1" y="157.2">U40</text>
<text x="126.2" y="161.4">U72</text>
<text x="205.6" y="163.2">R310</text>
<text x="205.6" y="165.3">120R</text>
<text x="213.4" y="166.7">100pF</text>
<text x="215.1" y="163.2">C334</text>
<text x="120.9" y="172.1">WCM-3216-222T</text>
<text x="42.7" y="179.2">ADUM1201BRZ</text>
<text x="99.2" y="174.5">TJA1050T</text>
<text x="141.9" y="184.3" transform="rotate(-90 141.9 184.3)">D46</text>
<text x="154.3" y="184.3" transform="rotate(-90 154.3 184.3)">D47</text>
</g>
<g font-size="1.5" fill="#f00">
<text x="21.5" y="27.2">[7,16,17]</text>
<text x="29.1" y="27.2">I2C3_SCL</text>
<text x="77" y="27.2">GPIO7_IO05</text>
<text x="88.9" y="27.2">[16,17]</text>
<text x="17.6" y="34.3">[4,5,9,16,17]</text>
<text x="21.3" y="30.7">[7,16,17]</text>
<text x="28.1" y="34.3">I2C1_SCL</text>
<text x="29" y="30.7">I2C3_SDA</text>
<text x="77" y="30.7">GPIO7_IO04</text>
<text x="78.7" y="34.3">I2C2_SCL</text>
<text x="88.9" y="30.7">[16,17]</text>
<text x="88.9" y="34.3">[7,16,17]</text>
<text x="17.4" y="37.9">[4,5,9,16,17]</text>
<text x="27.9" y="37.9">I2C1_SDA</text>
<text x="78.6" y="37.9">I2C2_SDA</text>
<text x="88.9" y="37.9">[7,16,17]</text>
<text x="30.6" y="64.5">CAN2_L</text>
<text x="76.8" y="64.5">CSPI1_SS1</text>
<text x="88.9" y="64.5">[16,17]</text>
<text x="30.6" y="71.6">CAN1_L</text>
<text x="30.7" y="68.6">CAN2_H</text>
<text x="76.8" y="71.6">CSPI1_MISO</text>
<text x="77.6" y="68.1">CSPI1_CLK</text>
<text x="88.9" y="71.6">[16,17]</text>
<text x="88.9" y="68.1">[16,17]</text>
<text x="29" y="73.9">CAN1_H</text>
<text x="76.6" y="75.2">CSPI1_MOSI</text>
<text x="88.9" y="75.2">[16,17]</text>
<text x="195.9" y="112.5">CAN1_H</text>
<text x="1.1" y="119.6">[16,17]</text>
<text x="7.3" y="119.6">CAN1_RXD</text>
<text x="163.6" y="117.9">CAN1_H</text>
<text x="1.6" y="123.2">[16,17]</text>
<text x="7.8" y="123.2">CAN1_TXD</text>
<text x="163.6" y="123.2">CAN1_L</text>
<text x="195.9" y="128.5">CAN1_L</text>
<text x="195.9" y="155.2">CAN2_H</text>
<text x="1.1" y="165.9">[16,17]</text>
<text x="7.3" y="165.9">CAN2_RXD</text>
<text x="163.6" y="164.1">CAN2_H</text>
<text x="1.6" y="169.4">[16,17]</text>
<text x="7.8" y="169.4">CAN2_TXD</text>
<text x="163.6" y="169.4">CAN2_L</text>
<text x="195.9" y="171.2">CAN2_L</text>
</g>
</svg>
